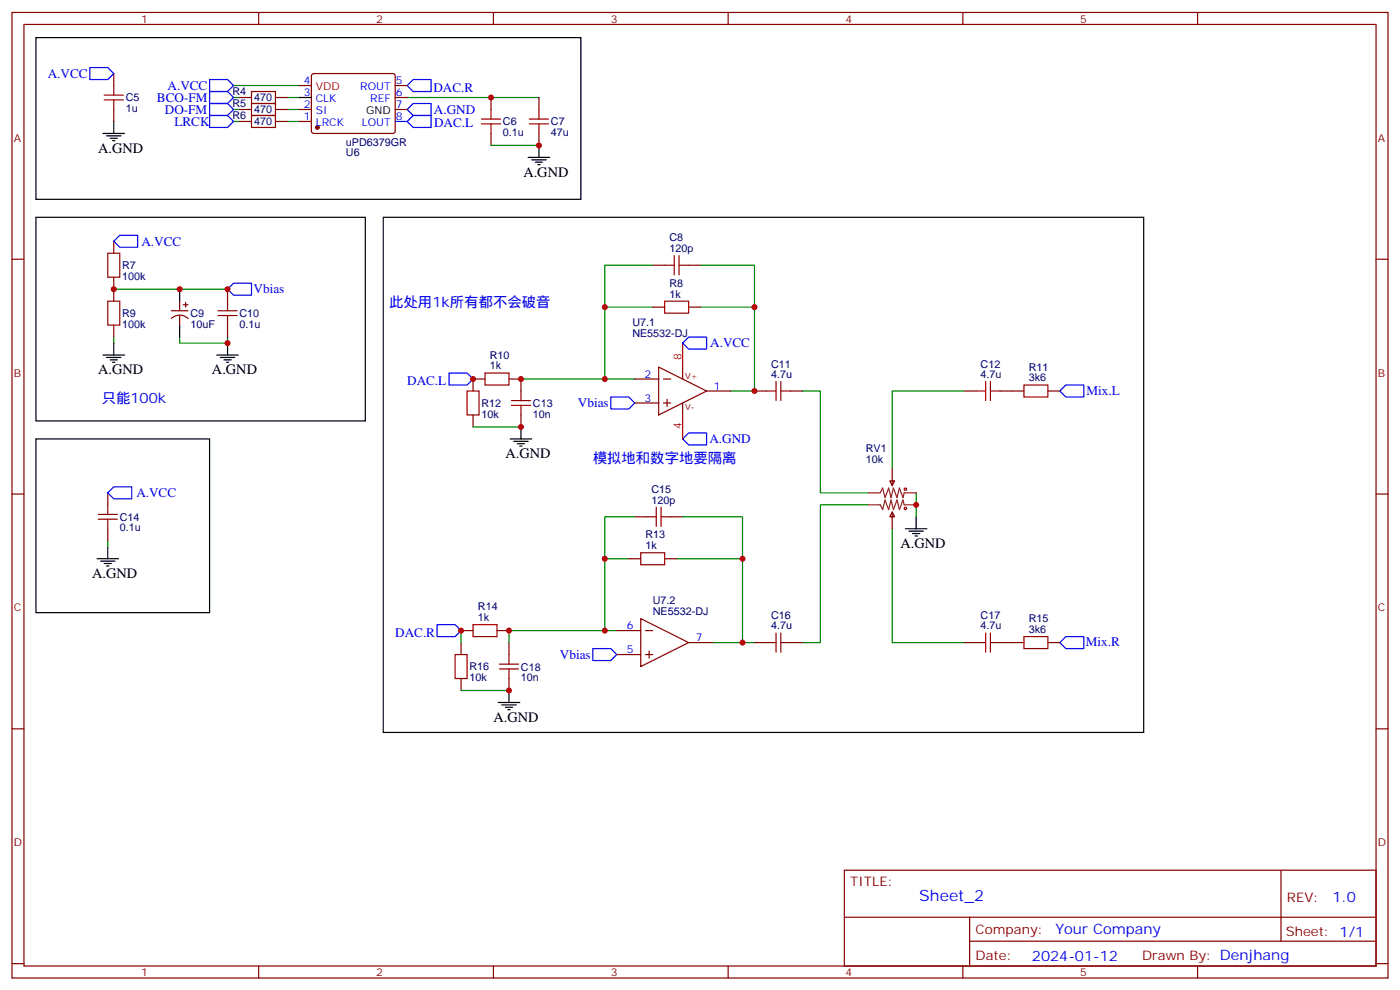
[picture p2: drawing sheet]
<svg xmlns="http://www.w3.org/2000/svg" width="412mm" height="292mm" viewBox="0 0 412 292" stroke-linecap="round" stroke-linejoin="round" font-family="sans-serif">
<g fill="none" stroke="#870000" stroke-width=".35">
<path d="M3.5 3.7h405.4v284.3h-405.4zM7.1 7.2h398.2v277.3h-398.2zM76.2 3.7v3.5M145.3 3.7v3.5M214.5 3.7v3.5M283.6 3.7v3.5M352.8 3.7v3.5M33.5 21.7v3.5M33.5 32.2v3.6M70.6 28.7h3.5M70.6 32.2h3.5M70.6 35.8h3.5"/>
<path d="M81.1 28.7h3.6M81.1 32.2h3.6M81.1 35.8h3.6M88.2 32.2h3.5M88.2 35.8h3.5M88.2 25.2h3.5M92 21.9l.4-.2h23.3l.5 .2 .2 .5v16.5l-.7 .4-23.5-.1-.5-.6v-16.2zM116.4 28.7h3.5M116.4 32.2h3.5M116.4 25.2h3.5M144.6 28.7v3.5M144.6 39.3v3.5"/>
<path d="M158.7 28.7v3.5M158.7 39.3v3.5M3.5 76.3h3.6M33.5 71v3.6M192.3 78.1h3.5M202.8 78.1h3.6M405.3 76.3h3.6M33.5 81.6v7.1M33.5 95.7v3.6M50.4 91.5h5M50.5 93.8a3.5 3.5 0 0 1 4.9 0M52.9 88.7v2.8"/>
<path d="M52.9 92.9v2.8M54 89.7h1.4M54.7 89v1.5M67 85.2v3.5M67 95.7v3.6M192.3 90.5h3.5M202.8 90.5h3.6M142.9 111.6h-3.6v3.5M149.9 111.6h3.6v3.5M187 111.6h7M187 118.7h7M194 108.1l14.1 7-14.1 7.1z"/>
<path d="M195.4 111.6h2.2M195.4 118.7h2.2M196.5 117.6v2.1M201.1 108.1v3.5M201.1 118.7v3.5M208.1 115.1h7.1M222.2 115.1h3.6M232.8 115.1h3.6M284 115.1h3.5M294.6 115.1h7M308.7 115.1h3.5M139.3 122.2v3.5"/>
<path d="M153.5 122.2v3.5M262.8 138.1v4.9M3.5 145.5h3.6M31.7 145.1v3.6M31.7 155.7v3.5M187 152.2h3.5M197.6 152.2h3.5M262.1 141.6h1.4l-.7 1.4zM262.8 150.8l.7 1.4h-1.4zM262.8 150.8v4.9M405.3 145.5h3.6M185.2 164.5h3.5"/>
<path d="M195.8 164.5h3.5M135.8 185.7h3.5M135.8 189.2v3.6M135.8 199.8v3.5M146.4 185.7h3.5M149.9 189.2v3.6M149.9 199.8v3.5M181.7 185.7h7M181.7 192.8h7M188.7 182.2l14.1 7-14.1 7.1zM190.1 185.7h2.2M190.1 192.8h2.2"/>
<path d="M191.2 191.7v2.1M202.8 189.2h7.1M222.2 189.2h3.6M232.8 189.2h3.6M284 189.2h3.5M294.6 189.2h7M308.7 189.2h3.5M3.5 214.6h3.6M405.3 214.6h3.6M248.7 256.3h156.6v28.2h-156.6zM377.3 256.3v20.9M248.7 270.1h156.5"/>
<path d="M285.6 277.2h119.6M285.6 270.1v14.1M3.5 283.8h3.6M76.2 284.5v3.5M145.3 284.5v3.5M214.5 284.5v3.5M283.6 284.5v3.5M352.8 284.5v3.5M405.3 283.8h3.6"/>
</g>
<g fill="none" stroke="#00f" stroke-width=".35">
<path d="M26.5 19.9h5.2l1.8 1.8-1.8 1.7h-5.2zM61.7 27h5.3l1.8 1.7-1.8 1.8h-5.3zM61.7 30.5h5.3l1.8 1.7-1.8 1.8h-5.3zM61.7 23.4h5.3l1.8 1.8-1.8 1.8h-5.3zM61.7 34h5.3l1.8 1.8-1.8 1.7h-5.3zM116.4 35.8h3.5M121.7 23.4h5.3v3.6h-5.3l-1.8-1.8zM121.7 34h5.3v3.5h-5.3l-1.8-1.7zM121.7 30.5h5.3v3.5h-5.3l-1.8-1.8zM35.3 69.3h5.3v3.5h-5.3l-1.8-1.8zM68.8 83.4h5.3v3.5h-5.3l-1.8-1.7zM202.8 99.3h5.3v3.5h-5.3l-1.7-1.8z"/>
<path d="M132.3 109.9h5.3l1.7 1.7-1.7 1.8h-5.3zM179.9 116.9h5.3l1.8 1.8-1.8 1.7h-5.3zM312.2 115.1l1.8-1.7h5.3v3.5h-5.3zM201.1 129.3l1.7-1.8h5.3v3.5h-5.3zM33.5 143.4h5.3v3.5h-5.3l-1.8-1.8zM128.8 183.9h5.3l1.7 1.8-1.7 1.8h-5.3zM174.6 191h5.3l1.8 1.8-1.8 1.7h-5.3zM312.2 189.2l1.8-1.7h5.3v3.5h-5.3z"/>
</g>
<g fill="none" stroke="#000" stroke-width=".35">
<path d="M10.6 11.1h160.5v47.6h-160.5zM30.3 39.3h6.4M33.5 35.8v3.5M88.2 28.7h3.5M31.4 40h4.2M32.5 40.7h2.1M33.2 41.4h.7M155.6 46.4h6.3M156.6 47.1h4.3M157.7 47.8h2.1M158.4 48.5h.7M158.7 42.8v3.6"/>
<path d="M10.6 64h97v60h-97zM112.9 64h224v151.7h-224zM52.9 85.2v3.5M52.9 95.7v3.6M30.3 104.6h6.4M31.4 105.3h4.2M32.5 106h2.1M33.2 106.7h.7M33.5 101v3.6M63.9 104.6h6.3M64.9 105.3h4.2M66 106h2.1"/>
<path d="M66.7 106.7h.7M67 101v3.6M10.6 129.3h51.1v51.1h-51.1zM150.3 129.3h6.3M151.3 130h4.3M152.4 130.7h2.1M153.1 131.4h.7M153.5 125.7v3.6M266.7 155.7h6.3M267.8 156.4h4.2M268.8 157.1h2.1M269.5 157.8h.7"/>
<path d="M269.9 152.2v3.5M28.6 164.5h6.3M29.6 165.2h4.3M30.7 165.9h2.1M31.4 166.7h.7M31.7 161v3.5M146.8 206.9h6.3M147.8 207.6h4.2M148.9 208.3h2.1M149.6 209h.7M149.9 203.3v3.6"/>
</g>
<g fill="none" stroke="#008700" stroke-width=".35">
<path d="M68.8 25.2h19.4M68.8 32.2h1.8M68.8 28.7h1.8M68.8 35.8h1.8M84.7 32.2h3.5M84.7 28.7h3.5M84.7 35.8h3.5M119.9 28.7h38.8M144.6 42.8h14.1M192.3 78.1h-14.1v12.4M206.4 78.1h15.8v12.4M33.5 85.2h33.5"/>
<path d="M33.5 99.3v1.7M52.9 99.3v1.7h14.1v-1.7M192.3 90.5h-14.1v21.1M206.4 90.5h15.8v24.6h-7M153.5 111.6h33.5M236.4 115.1h5.3v30h14.1M284 115.1h-21.2v23M139.3 125.7h14.2M31.7 159.2v1.8M187 152.2h-8.8v12.3M201.1 152.2h17.6v12.3M255.8 148.7h-14.1v40.5h-5.3"/>
<path d="M262.8 155.7v33.5h21.2M269.9 145.1v7.1M185.2 164.5h-7v21.2M199.3 164.5h19.4v24.7h-8.8M135.8 185.7v3.5M181.7 185.7h-31.8v3.5M218.7 189.2h3.5M135.8 203.3h14.1"/>
</g>
<g fill="none" stroke="#a10000" stroke-width=".35">
<path d="M30.7 29.4h5.6M30.7 28h5.6M33.5 25.2v2.8M33.5 29.4v2.8M74.1 27h7v3.5h-7zM74.1 30.5h7v3.5h-7zM74.1 34h7v3.5h-7zM141.8 36.5h5.7M141.8 35.1h5.7M144.6 32.2v2.9M144.6 36.5v2.8M155.9 36.5h5.7"/>
<path d="M155.9 35.1h5.7M158.7 32.2v2.9M158.7 36.5v2.8M31.7 74.6h3.6v7h-3.6zM195.8 78.1h2.8M198.6 75.3v5.6M200 78.1h2.8M200 75.3v5.6M31.7 88.7h3.6v7h-3.6zM64.2 92.9h5.6M64.2 91.5h5.6M67 88.7v2.8"/>
<path d="M67 92.9v2.8M195.8 88.7h7v3.5h-7zM137.6 115.1h3.5v7.1h-3.5zM142.9 109.9h7v3.5h-7zM150.6 119.4h5.7M150.6 118h5.7M153.5 115.1v2.9M153.5 119.4v2.8M225.8 115.1h2.8M228.6 112.3v5.7M230 115.1h2.8M230 112.3v5.7"/>
<path d="M287.5 115.1h2.8M290.3 112.3v5.7M291.7 112.3v5.7M291.7 115.1h2.9M301.6 113.4h7.1v3.5h-7.1zM28.9 152.9h5.7M28.9 151.5h5.7M31.7 148.7v2.8M31.7 152.9v2.8M190.5 152.2h2.8M193.3 149.4v5.6M194.7 152.2h2.9"/>
<path d="M194.7 149.4v5.6M188.7 162.8h7.1v3.5h-7.1zM134.1 192.8h3.5v7h-3.5zM139.3 183.9h7.1v3.6h-7.1zM147.1 197h5.7M147.1 195.6h5.7M149.9 192.8v2.8M149.9 197v2.8M225.8 189.2h2.8M228.6 186.4v5.7M230 189.2h2.8M230 186.4v5.7"/>
<path d="M287.5 189.2h2.8M290.3 186.4v5.7M291.7 189.2h2.9M291.7 186.4v5.7M301.6 187.5h7.1v3.5h-7.1z"/>
<circle cx="266.7" cy="149.7" r=".35"/>
<circle cx="266.7" cy="144.1" r=".35"/>
</g>
<path d="M255.8 145.1h3.5l.7-1.4 .7 2.8 1.1-2.8 .7 2.8 .7-2.8 1 2.8 .7-2.8 1.1 2.8 .3-1.4h3.6M255.8 148.7h3.5l.7 1.4 .7-2.9 1.1 2.9 .7-2.9 .7 2.9 1-2.9 .7 2.9 1.1-2.9 .3 1.5h3.6" fill="none" stroke="#8c2424" stroke-width=".35"/>
<path d="M201.1 101v7.1M201.1 122.2v7.1" fill="none" stroke="#f00" stroke-width=".35"/>
<circle cx="93.5" cy="37.5" r=".53" fill="#870000" stroke="#870000" stroke-width=".35"/>
<g fill="#c00">
<circle cx="67" cy="85.2" r=".88"/>
<circle cx="67" cy="101" r=".88"/>
<circle cx="33.5" cy="85.2" r=".88"/>
<circle cx="52.9" cy="85.2" r=".88"/>
<circle cx="269.9" cy="148.7" r=".88"/>
<circle cx="218.7" cy="189.2" r=".88"/>
<circle cx="222.3" cy="115.1" r=".88"/>
<circle cx="178.2" cy="111.6" r=".88"/>
<circle cx="178.2" cy="90.5" r=".88"/>
<circle cx="222.3" cy="90.5" r=".88"/>
<circle cx="178.2" cy="185.7" r=".88"/>
<circle cx="178.2" cy="164.5" r=".88"/>
<circle cx="218.7" cy="164.5" r=".88"/>
<circle cx="144.6" cy="28.7" r=".88"/>
<circle cx="158.8" cy="42.8" r=".88"/>
<circle cx="135.8" cy="185.7" r=".88"/>
<circle cx="153.5" cy="111.6" r=".88"/>
<circle cx="139.3" cy="111.6" r=".88"/>
<circle cx="153.5" cy="125.7" r=".88"/>
<circle cx="149.9" cy="185.7" r=".88"/>
<circle cx="149.9" cy="203.3" r=".88"/>
</g>
<text font-size="4.6" fill="#00f" x="270.8" y="265.3">Sheet_2</text>
<g font-size="4.2">
<text x="28.9" y="44.9">A.GND</text>
<text x="154.2" y="52">A.GND</text>
<text x="28.9" y="110.2">A.GND</text>
<text x="62.4" y="110.2">A.GND</text>
<text x="148.9" y="134.9">A.GND</text>
<text x="265.3" y="161.4">A.GND</text>
<text x="27.2" y="170.2">A.GND</text>
<text x="145.3" y="212.5">A.GND</text>
</g>
<g font-size="4.2" fill="#00f">
<text x="114.7" y="90.5">此处用1k所有都不会破音</text>
<text x="30" y="118.7">只能100k</text>
<text x="174.6" y="136.3">模拟地和数字地要隔离</text>
<text x="392.5" y="265.5">1.0</text>
<text x="310.9" y="275.1">Your Company</text>
<text x="304" y="282.9">2024-01-12</text>
</g>
<g font-size="3.9" fill="#00f">
<text x="14.1" y="22.9">A.VCC</text>
<text x="46.2" y="30">BCO-FM</text>
<text x="49.4" y="26.4">A.VCC</text>
<text x="127.7" y="27">DAC.R</text>
<text x="48.6" y="33.5">DO-FM</text>
<text x="127.8" y="33.5">A.GND</text>
<text x="51.4" y="37">LRCK</text>
<text x="127.9" y="37.5">DAC.L</text>
<text x="41.6" y="72.3">A.VCC</text>
<text x="74.7" y="86.4">Vbias</text>
<text x="209.2" y="102.3">A.VCC</text>
<text x="119.9" y="113.4">DAC.L</text>
<text x="170.2" y="119.9">Vbias</text>
<text x="320" y="116.2">Mix.L</text>
<text x="209" y="130.5">A.GND</text>
<text x="40.2" y="146.4">A.VCC</text>
<text x="116.4" y="187.5">DAC.R</text>
<text x="319.8" y="190.3">Mix.R</text>
<text x="164.9" y="194">Vbias</text>
</g>
<g font-size="3.9" fill="#800">
<text x="250.5" y="260.8">TITLE:</text>
<text x="379.1" y="265.5">REV:</text>
<text x="287.4" y="275">Company:</text>
<text x="378.7" y="275.7">Sheet: 1/1</text>
<text x="287.4" y="282.7">Date:</text>
<text x="336.4" y="282.8">Drawn By: Denjhang</text>
</g>
<g font-size="3.2" fill="#800">
<text x="41.6" y="6.7">1</text>
<text x="110.8" y="6.7">2</text>
<text x="179.9" y="6.7">3</text>
<text x="249.1" y="6.7">4</text>
<text x="318.2" y="6.7">5</text>
<text x="4.1" y="41.8">A</text>
<text x="405.9" y="41.8">A</text>
<text x="4.1" y="110.9">B</text>
<text x="405.9" y="110.9">B</text>
<text x="4.1" y="180.1">C</text>
<text x="405.9" y="180.1">C</text>
<text x="4.1" y="249.2">D</text>
<text x="405.9" y="249.2">D</text>
<text x="41.6" y="287.5">1</text>
<text x="110.8" y="287.5">2</text>
<text x="179.9" y="287.5">3</text>
<text x="249.1" y="287.5">4</text>
<text x="318.2" y="287.5">5</text>
</g>
<g font-size="3.2" fill="#000080">
<text x="37" y="29.9">C5</text>
<text x="68.4" y="28.1">R4</text>
<text x="74.9" y="29.8">470</text>
<text x="37" y="33">1u</text>
<text x="68.4" y="31.6">R5</text>
<text x="68.4" y="35.2">R6</text>
<text x="74.9" y="33.4">470</text>
<text x="74.9" y="36.9">470</text>
<text x="148.2" y="40.1">0.1u</text>
<text x="148.2" y="36.9">C6</text>
<text x="162.3" y="40.1">47u</text>
<text x="162.3" y="36.9">C7</text>
<text x="101.9" y="43">uPD6379GR</text>
<text x="101.9" y="46.1">U6</text>
<text x="197.2" y="71">C8</text>
<text x="197.2" y="74.2">120p</text>
<text x="36" y="82.5">100k</text>
<text x="36" y="79.2">R7</text>
<text x="197.2" y="87.6">1k</text>
<text x="197.2" y="84.4">R8</text>
<text x="36" y="93.3">R9</text>
<text x="56.1" y="93.4">C9</text>
<text x="70.6" y="93.4">C10</text>
<text x="36" y="96.6">100k</text>
<text x="56.1" y="96.5">10uF</text>
<text x="70.6" y="96.6">0.1u</text>
<text x="186.3" y="99.3">NE5532-DJ</text>
<text x="186.3" y="96.1">U7.1</text>
<text x="144.3" y="105.6">R10</text>
<text x="144.3" y="108.8">1k</text>
<text x="227.1" y="111.3">4.7u</text>
<text x="227.1" y="108.2">C11</text>
<text x="288.9" y="111.3">4.7u</text>
<text x="288.9" y="108.2">C12</text>
<text x="303.1" y="112.3">3k6</text>
<text x="303.1" y="109.1">R11</text>
<text x="141.8" y="119.8">R12</text>
<text x="157" y="119.9">C13</text>
<text x="141.8" y="123">10k</text>
<text x="157" y="123">10n</text>
<text x="255.1" y="136.3">10k</text>
<text x="255.1" y="133.2">RV1</text>
<text x="191.9" y="148.3">120p</text>
<text x="191.9" y="145.1">C15</text>
<text x="35.3" y="153.3">C14</text>
<text x="35.3" y="156.5">0.1u</text>
<text x="190.2" y="161.7">1k</text>
<text x="190.2" y="158.5">R13</text>
<text x="140.8" y="179.7">R14</text>
<text x="192.3" y="177.8">U7.2</text>
<text x="140.8" y="182.9">1k</text>
<text x="192.3" y="181">NE5532-DJ</text>
<text x="227.1" y="185.3">4.7u</text>
<text x="227.1" y="182.3">C16</text>
<text x="288.9" y="185.3">4.7u</text>
<text x="288.9" y="182.3">C17</text>
<text x="303.1" y="183.2">R15</text>
<text x="303.1" y="186.4">3k6</text>
<text x="138.3" y="197.4">R16</text>
<text x="153.5" y="197.6">C18</text>
<text x="138.3" y="200.6">10k</text>
<text x="153.5" y="200.6">10n</text>
</g>
<g font-size="3.2" fill="#00f">
<text x="89.5" y="28.4">3</text>
<text x="89.5" y="24.8">4</text>
<text x="106.1" y="26.6">ROUT</text>
<text x="116.6" y="24.8">5</text>
<text x="116.6" y="28.4">6</text>
<text x="89.5" y="35.4">1</text>
<text x="89.5" y="31.9">2</text>
<text x="93" y="33.7">SI</text>
<text x="93" y="30.1">CLK</text>
<text x="109.1" y="30.1">REF</text>
<text x="116.6" y="31.9">7</text>
<text x="116.6" y="35.4">8</text>
<text x="93" y="37.2">LRCK</text>
<text x="106.6" y="37.2">LOUT</text>
<text x="189.9" y="111.3">2</text>
<text x="189.9" y="118.3">3</text>
<text x="210.3" y="114.8">1</text>
<text x="184.6" y="185.3">6</text>
<text x="205" y="188.9">7</text>
<text x="184.6" y="192.4">5</text>
</g>
<g font-size="3.2" fill="#f00">
<text x="93" y="26.6">VDD</text>
<text x="200.7" y="106" transform="rotate(-90 200.7 106)">8</text>
<text x="200.7" y="126.3" transform="rotate(-90 200.7 126.3)">4</text>
</g>
<text font-size="3.2" x="107.8" y="33.7">GND</text>
<g font-size="2.5" fill="#800">
<text x="201.8" y="111.6">V+</text>
<text x="201.8" y="120.8">V-</text>
</g>
</svg>
